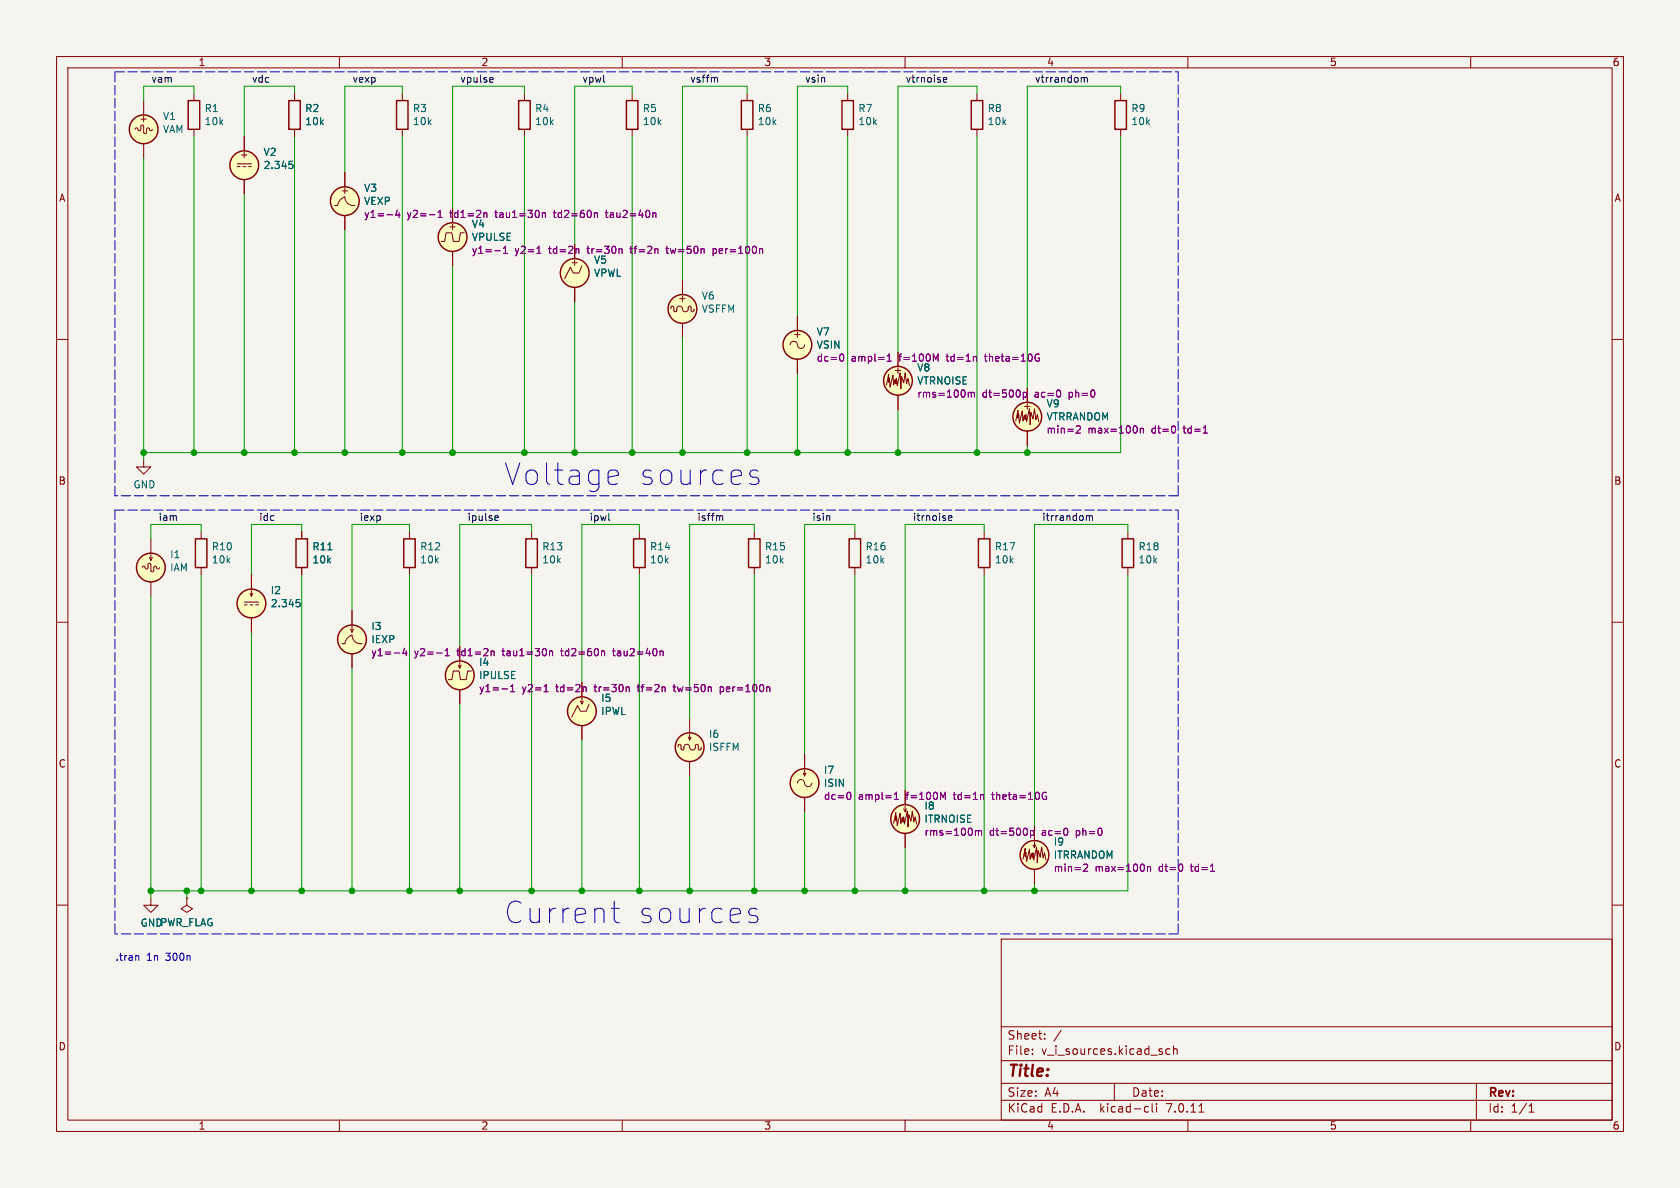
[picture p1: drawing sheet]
<svg xmlns="http://www.w3.org/2000/svg" width="297mm" height="210mm" viewBox="0 0 297 210" stroke-linecap="round" stroke-linejoin="round" font-family="sans-serif">
<path d="M0 0h297v210h-297z" fill="#f5f4ef" stroke="#f5f4ef" stroke-width=".18"/>
<g fill="none" stroke="#840000" stroke-width=".18">
<path d="M10 10h277v190h-277zM12 12h273v186h-273zM25.4 17.8v2.5M34.3 16.5v1.3M52.1 16.5v1.3M60 10v2M71.1 16.5v1.3M92.7 16.5v1.3M110 10v2M111.8 16.5v1.3M132.1 16.5v1.3M149.9 16.5v1.3"/>
<path d="M160 10v2M172.7 16.5v1.3M198.1 16.5v1.3M210 10v2M260 10v2M24.9 22.4v.5l-.2 .2-.2-.1-.3-.4-.2 .1-.1 .2M25.4 22.4v1l.2 .2 .3-.1 .1-.9 .3 .1 .3 .4h.2l.1-.2M25.4 25.4v2.5M34.3 22.9v1.2M41.9 29h2.5M41.9 29.5h.5M42.9 29.5h.5"/>
<path d="M43.2 24.1v2.6M43.2 31.8v2.5M43.9 29.5h.5M52.1 22.9v1.2M59.2 36.3h.5l.4-.9 .9-.6a1.55 1.55 0 0 0 1.2 1.5h.5M61 30.5v2.5M61 38.1v2.5M71.1 22.9v1.2M80 36.8v2.6M92.7 22.9v1.2M111.8 22.9v1.2M132.1 22.9v1.2"/>
<path d="M149.9 22.9v1.2M172.7 22.9v1.2M198.1 22.9v1.2M10 60h2M80 44.5v2.5M82 41.1h-.6l-.2 1.6h-1.1l-.2-1.6h-1l-.3 1.6h-.6M101.6 43.2v2.5M101.6 50.8v2.5M102.9 47l-.5 1.3h-1.1l-.5-1.1-1 2.1M118.6 54.6v-.4l.3-.1 .2 .2v.6l.3 .2 .2-.1 .1-.7 .4-.2 .4 .2 .2 .6 .4 .2 .4-.2 .2-.6 .1-.2 .4 .2v.6l.1 .2 .3-.1 .1-.4M120.6 49.5v2.6M120.6 57.2v2.5"/>
<path d="M141 55.9v2.5M285 60h2M139.7 61a.67 .67 0 0 1 .8-.7 .67 .67 0 0 1 .5 .9 .64 .64 0 0 0 .7 .4 .64 .64 0 0 0 .5-.6M141 63.5v2.5M156.7 68.1l.4-1.9v1.4l.1-.8 .2 1.7 .5-2.2 .1 1.8 .2-1 .2 .7 .1-.9 .1 1.3 .5-2.3 .2 2.8 .1-2.2 .4 1.2 .2-1.8 .3 1.9 .2-.9 .3 1.3M158.7 69.9v2.5M179.6 74.4l.4-1.9v1.4l.1-.7 .1 1.6 .5-2.2 .1 1.8 .3-1 .1 .8 .2-.9 .1 1.2 .5-2.2 .1 2.8 .1-2.2 .4 1.1 .3-1.7 .2 1.9 .3-.9 .2 1.2M181.6 68.6v2.5M181.6 76.2v2.5M25.4 81.3v1.3h1.3l-1.3 1.2-1.3-1.2h1.3M26.4 98.6l.3 .5 .2-.5M26.7 95.3v2.5"/>
<path d="M26.7 98v1.1M35.6 94v1.3M53.3 94v1.3M72.4 94v1.3M94 94v1.3M113 94v1.3M133.3 94v1.3M151.1 94v1.3M174 94v1.3M199.4 94v1.3M10 110h2M25.1 100.3l.1-.2h.3l.3 .4h.2l.2-.1v-.7l.2-.1 .3 .2v1.1l.1 .2 .3-.1 .1-.7 .1-.2h.3l.3 .5 .2-.1 .1-.2"/>
<path d="M26.7 102.9v2.5M35.6 100.3v1.3M43.2 106.4h2.5M43.2 106.9h.5M44.2 104.9l.2 .5 .3-.5M44.2 106.9h.5M44.4 101.6v2.5M44.4 104.4v1M44.4 109.2v2.6M45.2 106.9h.5M53.3 100.3v1.3M60.5 113.8h.5l.3-.9 .9-.6a1.55 1.55 0 0 0 1.3 1.5h.5"/>
<path d="M62 111.3l.2 .5 .3-.5M62.2 108v2.5M62.2 110.7v1.1M62.2 115.6v2.5M72.4 100.3v1.3M81 117.6l.3 .5 .2-.5M81.3 114.3v2.5M81.3 117.1v1M83.3 118.6h-.6l-.3 1.5h-1l-.2-1.5h-1.1l-.2 1.5h-.7M94 100.3v1.3M113 100.3v1.3M133.3 100.3v1.3"/>
<path d="M151.1 100.3v1.3M174 100.3v1.3M199.4 100.3v1.3M285 110h2M81.3 121.9v2.6M102.6 124l.3 .5 .2-.5M102.9 120.7v2.5M102.9 123.4v1.1M102.9 128.3v2.5M104.1 124.5l-.5 1.2h-1l-.5-1-1 2M119.9 132.1v-.4l.2-.1 .3 .1v.7l.2 .2 .3-.2 .1-.6 .3-.2 .5 .1 .2 .7 .3 .2 .5-.2 .1-.7 .2-.1 .3 .1v.7l.2 .2 .3-.1 .1-.4M121.7 130.3l.2 .5 .3-.5"/>
<path d="M121.9 127v2.5M121.9 129.8v1M121.9 134.6v2.6M141 138.4a.67 .67 0 0 1 .7-.6 .67 .67 0 0 1 .6 .8 .64 .64 0 0 0 .7 .5 .64 .64 0 0 0 .5-.7M142 136.7l.2 .5 .3-.5M142.2 133.4v2.5M142.2 136.1v1.1M10 160h2M26.7 158.8v1.2h1.2l-1.2 1.3-1.3-1.3h1.3M33 158.8v1.2l1 .7-1 .6-1-.6 1-.7M33 158.8h.1M142.2 141v2.5"/>
<path d="M158 145.5l.4-1.9v1.4l.1-.7 .1 1.6 .5-2.1 .2 1.7 .2-1 .1 .8 .2-.9 .1 1.3 .5-2.3 .1 2.8 .2-2.2 .3 1.2 .3-1.8 .2 1.9 .3-.9 .3 1.3M159.8 143l.2 .5 .3-.5M160 142.5v1M160 147.3v2.6M180.8 151.9l.4-1.9v1.4l.2-.8 .1 1.7 .5-2.2 .1 1.8 .3-1 .1 .7 .1-.9 .2 1.3 .5-2.3 .1 2.8 .1-2.1 .4 1.1 .2-1.8 .3 1.9 .3-.9 .2 1.3M182.6 149.4l.3 .5 .2-.5M182.9 146.1v2.5M182.9 148.8v1.1M182.9 153.7v2.5M285 160h2M177 166h108v32h-108zM60 198v2"/>
<path d="M110 198v2M160 198v2M177 194.5h108M177 191.5h108M177 187.5h108M177 181.5h108M182.5 186.3v.1M182.5 185.5v.1M184.7 183.6v.1M184.7 182.8v.1M187.6 182.1l-1.3 2M197 191.5v3"/>
<path d="M202.6 195.6l.4 .1M203 196.5l-.4 .1M203.7 195.1v1.3l.2 .2M204.5 195.1v.1M204.5 195.6v1M206.8 185.5l-.4-.1-.3 .3v.4l.1 .2h.6M207.5 185.5l.2-.1 .3 .1 .1 .9M207.5 184.9v1.5M210 198v2M212 196.6h.8M260 198v2M261 191.5v6.5"/>
<path d="M270.3 196.6h.9M270.3 195.5l.4-.4v1.5"/>
</g>
<g fill="none" stroke="#840000" stroke-width=".25">
<path d="M33.3 17.8h2v5.1h-2zM51.1 17.8h2v5.1h-2zM70.1 17.8h2v5.1h-2zM91.7 17.8h2v5.1h-2zM110.7 17.8h2.1v5.1h-2.1zM131.1 17.8h2v5.1h-2zM148.8 17.8h2.1v5.1h-2.1zM171.7 17.8h2v5.1h-2zM197.1 17.8h2v5.1h-2zM34.5 95.3h2.1v5h-2.1zM52.3 95.3h2.1v5h-2.1zM71.4 95.3h2v5h-2z"/>
<path d="M93 95.3h2v5h-2zM112 95.3h2v5h-2zM132.3 95.3h2.1v5h-2.1zM150.1 95.3h2v5h-2zM173 95.3h2v5h-2zM198.4 95.3h2v5h-2z"/>
<circle cx="25.4" cy="22.9" r="2.54"/>
<circle cx="43.2" cy="29.2" r="2.54"/>
<circle cx="61" cy="35.6" r="2.54"/>
<circle cx="80" cy="41.9" r="2.54"/>
<circle cx="101.6" cy="48.3" r="2.54"/>
<circle cx="120.6" cy="54.6" r="2.54"/>
<circle cx="141" cy="61" r="2.54"/>
<circle cx="158.7" cy="67.3" r="2.54"/>
<circle cx="181.6" cy="73.7" r="2.54"/>
<circle cx="26.7" cy="100.3" r="2.54"/>
<circle cx="44.4" cy="106.7" r="2.54"/>
<circle cx="62.2" cy="113" r="2.54"/>
<circle cx="81.3" cy="119.4" r="2.54"/>
<circle cx="102.9" cy="125.7" r="2.54"/>
<circle cx="121.9" cy="132.1" r="2.54"/>
<circle cx="142.2" cy="138.4" r="2.54"/>
<circle cx="160" cy="144.8" r="2.54"/>
<circle cx="182.9" cy="151.1" r="2.54"/>
</g>
<g fill="#ffffc2" stroke="#ffffc2" stroke-width=".18">
<circle cx="101.6" cy="48.3" r="2.54"/>
<circle cx="25.4" cy="22.9" r="2.54"/>
<circle cx="142.2" cy="138.4" r="2.54"/>
<circle cx="26.7" cy="100.3" r="2.54"/>
<circle cx="81.3" cy="119.4" r="2.54"/>
<circle cx="62.2" cy="113" r="2.54"/>
<circle cx="44.4" cy="106.7" r="2.54"/>
<circle cx="61" cy="35.6" r="2.54"/>
<circle cx="80" cy="41.9" r="2.54"/>
<circle cx="43.2" cy="29.2" r="2.54"/>
<circle cx="120.6" cy="54.6" r="2.54"/>
<circle cx="181.6" cy="73.7" r="2.54"/>
<circle cx="158.7" cy="67.3" r="2.54"/>
<circle cx="141" cy="61" r="2.54"/>
<circle cx="182.9" cy="151.1" r="2.54"/>
<circle cx="160" cy="144.8" r="2.54"/>
<circle cx="121.9" cy="132.1" r="2.54"/>
<circle cx="102.9" cy="125.7" r="2.54"/>
</g>
<g fill="none" stroke="#840084" stroke-width=".18">
<path d="M68.4 38h1M70.2 37.1l-.3 .9h.8M70.5 37.6v.9M75.9 38h1M77.4 38.5h.8M77.4 37.5l.4-.3v1.3M85.6 37.7h.4l.1 .8M95.9 37.7l.2-.1 .3 .1v.8M95.9 37.6v.9M105.3 37.6l.3 .2v.7M107 37.6h.5M107.2 37.2v1.2"/>
<path d="M115.6 37.6l.4 .2v.7M87.5 44.3h.9M89 44.8h.7M89 43.9l.3-.4v1.3M94.9 44.8h.7M95.2 43.7l.1-.2v1.3M102 44l.4 .1v.7M109.6 44l.4 .1v.7M117.7 44h.5M117.9 43.5l.1 1.2M126.1 44.7l.3 .1M126.1 44v1.2"/>
<path d="M126.4 44h-.3M148.6 62.6h.1a.68 .68 0 0 1 .5 .6 .68 .68 0 0 1-.5 .7l-.1-.1M156.8 63.9h.8M156.8 62.9l.4-.3v1.3M165.4 63.5l.5-.9v1.3M171.2 69.4v.8M171.2 69.5l.3-.1 .2 .1M171.7 69.5l.2-.1h.3l.1 .8M171.7 69.5v.7M172.6 63.1v.8M180.9 69.4h.4l.2 .2-.1 .5h-.5M180.9 69.4v1.2"/>
<path d="M183.4 62.6h.3M183.5 63.3h.3v.4l-.4 .2M187.4 69.2v.8M190.3 75.4l.5-.1 .2 .3-.8 1h.8M201.6 75.7v.9M201.6 75.8l.2-.1 .3 .1v.8M207.7 75.4l.1 .4-.1 .6M212.7 76.6h.7M69.7 115.4h1M71.5 114.6l-.3 .9h.8M71.8 115.1v.8M77.2 115.4h1"/>
<path d="M78.7 115.9h.7M78.7 115l.4-.3v1.2M86.9 115.1h.4l.1 .8M97.2 115.2l.1-.1h.3l.1 .8M97.2 115.1v.8M106.5 115.1l.4 .2v.6M108.3 115.1h.5M108.5 114.7v1.2M116.9 115.1l.3 .2v.6M88.7 121.8h1M90.3 122.3h.7M90.3 121.4l.3-.4v1.3"/>
<path d="M96.2 122.3h.7M96.4 121.2l.1-.2v1.3M103.3 121.4l.3 .2v.7M110.9 121.4l.3 .2v.7M119 121.4h.5M119.2 121v1.2M127.3 122.2l.4 .1M127.3 121.4v1.3M127.7 121.4l-.4 .1M149.9 140.1h.1a.68 .68 0 0 1 .4 .6 .68 .68 0 0 1-.4 .6h-.1M158.1 141.3h.7M158.1 140.4l.4-.3v1.2"/>
<path d="M166.7 141l.4-.9v1.2M172.4 146.8v.9M172.4 146.9l.4-.1 .2 .2M173 147l.2-.2 .3 .1v.8M173 147v.7M173.8 140.5l.1 .8M182.2 146.9l.3-.1 .3 .3-.1 .5h-.5M182.2 146.8v1.3M184.7 140.1h.3M184.8 140.8h.2v.4l-.3 .1M188.7 146.6v.8M191.6 152.9l.4-.1 .3 .3-.8 .9h.8"/>
<path d="M202.9 153.2v.8M202.9 153.3l.1-.1h.3l.1 .8M209 152.9l.1 .3-.1 .7M214 154h.7"/>
</g>
<path d="M51.1 28.5h.6M51.2 29h.4l.2 .2-.1 .5-.5 .1M58 97.2h.7M52.4 106h.6M52.5 106.5h.3l.3 .2-.1 .4-.5 .2" fill="none" stroke="#006464" stroke-width=".18"/>
<g fill="none" stroke="#0f0f0f" stroke-width=".18">
<path d="M86.8 13.7l.3 .1 .1 .2-.6 .1M87.1 14.5h-.3M126.5 13.7l.4 .2v.6M166.8 14.1l.6-.1-.1-.2-.3-.1-.2 .2v.6h.5M191.3 13.7l.4 .2M191.7 13.9l.2-.2 .3 .1v.7M191.7 13.9v.6M87.7 91.2h.3l.1 .3-.6 .1M88 91.9l-.3 .1M107.6 91.8l.2 .2M127.4 91.2l.4 .1v.7M146.6 91.2l.1 .8"/>
<path d="M167.7 91.6l.6-.1-.1-.3h-.3l-.2 .1v.6h.5M192.1 91.2h.3l.2 .1M192.6 91.3l.2-.1h.3v.8M192.6 91.3v.7"/>
</g>
<path d="M108.1 83.1h.7l.3 .2 .2 .7-1.8 .4M109.1 85.5l-.3 .1h-.7M132.7 84.2l1.3 .3 .2 .6-.2 .4-.4 .1h-.7l-.4-.1M132.7 83.3l.4-.2h.5l.4 .2M108.6 159.3v3.3l.2 .3 .7 .2M24.4 168.9l.1 .2v.7M108.1 160.6h1.4M132.5 160.7l.4-.1h.6l.3 .1M132.5 161.7l1.3 .3 .2 .6-.2 .3-.3 .2h-.8l-.3-.2" fill="none" stroke="#0000c2" stroke-width=".18"/>
<path d="M20.3 12.7h188M208.3 12.7v74.9M20.3 87.6v-74.9M20.3 90.2v74.9M20.3 90.2h188M208.3 87.6h-188M208.3 90.2v74.9M208.3 165.1h-188" fill="none" stroke="#0000c2" stroke-width=".18" stroke-dasharray="1.7 .6"/>
<g fill="none" stroke="#009600" stroke-width=".18">
<path d="M34.3 16.5v-1.3h-8.9v2.6M52.1 16.5v-1.3h-8.9v8.9M71.1 16.5v-1.3h-10.1v15.3M92.7 16.5v-1.3h-12.7v21.6M111.8 16.5v-1.3h-10.2v28M132.1 16.5v-1.3h-11.5v34.3M149.9 16.5v-1.3h-8.9v40.7M172.7 16.5v-1.3h-14v47M198.1 16.5v-1.3h-16.5v53.4M25.4 27.9v53.4M34.3 24.1v55.9M43.2 34.3v45.7"/>
<path d="M52.1 24.1v55.9M71.1 24.1v55.9M92.7 24.1v55.9M111.8 24.1v55.9M132.1 24.1v55.9M149.9 24.1v55.9M172.7 24.1v55.9M198.1 24.1v55.9h-172.7M61 40.6v39.4M80 47v33M101.6 53.3v26.7M120.6 59.7v20.3"/>
<path d="M141 66v14M158.7 72.4v7.6M181.6 78.7v1.3M35.6 94v-1.3h-8.9v2.6M53.3 94v-1.3h-8.9v8.9M72.4 94v-1.3h-10.2v15.3M94 94v-1.3h-12.7v21.6M113 94v-1.3h-10.1v28M133.3 94v-1.3h-11.4v34.3M151.1 94v-1.3h-8.9v40.7M174 94v-1.3h-14v47M199.4 94v-1.3h-16.5v53.4"/>
<path d="M26.7 105.4v53.4M35.6 101.6v55.9M44.4 111.8v45.7M53.3 101.6v55.9M62.2 118.1v39.4M72.4 101.6v55.9M94 101.6v55.9M113 101.6v55.9M133.3 101.6v55.9M151.1 101.6v55.9M174 101.6v55.9M199.4 101.6v55.9h-172.7"/>
<path d="M81.3 124.5v33M102.9 130.8v26.7M121.9 137.2v20.3M33 157.5v1.3M142.2 143.5v14M160 149.9v7.6M182.9 156.2v1.3"/>
</g>
<g fill="#009600" stroke="#009600" stroke-width=".18">
<circle cx="25.4" cy="80" r=".51"/>
<circle cx="43.2" cy="80" r=".51"/>
<circle cx="34.3" cy="80" r=".51"/>
<circle cx="61" cy="80" r=".51"/>
<circle cx="52.1" cy="80" r=".51"/>
<circle cx="71.1" cy="80" r=".51"/>
<circle cx="80" cy="80" r=".51"/>
<circle cx="92.7" cy="80" r=".51"/>
<circle cx="133.4" cy="157.5" r=".51"/>
<circle cx="151.1" cy="157.5" r=".51"/>
<circle cx="142.2" cy="157.5" r=".51"/>
<circle cx="113" cy="157.5" r=".51"/>
<circle cx="102.9" cy="157.5" r=".51"/>
<circle cx="120.7" cy="80" r=".51"/>
<circle cx="132.1" cy="80" r=".51"/>
<circle cx="141" cy="80" r=".51"/>
<circle cx="81.3" cy="157.5" r=".51"/>
<circle cx="94" cy="157.5" r=".51"/>
<circle cx="72.4" cy="157.5" r=".51"/>
<circle cx="121.9" cy="157.5" r=".51"/>
<circle cx="149.9" cy="80" r=".51"/>
<circle cx="35.6" cy="157.5" r=".51"/>
<circle cx="33" cy="157.5" r=".51"/>
<circle cx="44.5" cy="157.5" r=".51"/>
<circle cx="62.2" cy="157.5" r=".51"/>
<circle cx="53.3" cy="157.5" r=".51"/>
<circle cx="26.7" cy="157.5" r=".51"/>
<circle cx="111.8" cy="80" r=".51"/>
<circle cx="101.6" cy="80" r=".51"/>
<circle cx="182.9" cy="157.5" r=".51"/>
<circle cx="174" cy="157.5" r=".51"/>
<circle cx="160" cy="157.5" r=".51"/>
<circle cx="181.6" cy="80" r=".51"/>
<circle cx="172.7" cy="80" r=".51"/>
<circle cx="158.8" cy="80" r=".51"/>
</g>
<g font-size="5.3" fill="#0000c2">
<text x="88.9" y="86.1">Voltage</text>
<text x="112.5" y="86.1">sources</text>
<text x="88.9" y="163.6">Current</text>
<text x="112.4" y="163.6">sources</text>
</g>
<text font-size="2.8" fill="#840000" x="178" y="190.9">Title:</text>
<g font-size="2.1" fill="#840000">
<text x="178" y="184">Sheet:</text>
<text x="178" y="186.7">File:</text>
<text x="184.1" y="186.7">v_i_sources.kicad_sch</text>
<text x="178" y="196.9">KiCad</text>
<text x="178" y="194.1">Size:</text>
<text x="184.7" y="194.1">A4</text>
<text x="185.7" y="196.9">E.D.A.</text>
<text x="194.6" y="196.9">kicad-cli</text>
<text x="200" y="194.1">Date:</text>
<text x="206.5" y="196.9">7.0.11</text>
<text x="263" y="194.3">Rev:</text>
<text x="263" y="196.9">Id:</text>
<text x="267.1" y="196.9">1/1</text>
</g>
<g font-size="1.8" fill="#840000">
<text x="35" y="11.9">1</text>
<text x="85" y="11.9">2</text>
<text x="135" y="11.9">3</text>
<text x="185" y="11.9">4</text>
<text x="235" y="11.9">5</text>
<text x="285" y="11.9">6</text>
<text x="24.5" y="21.8">+</text>
<text x="42.3" y="28.2">+</text>
<text x="10.3" y="35.9">A</text>
<text x="60.1" y="34.5">+</text>
<text x="285.3" y="35.9">A</text>
<text x="79.1" y="40.9">+</text>
<text x="100.7" y="47.2">+</text>
<text x="119.8" y="53.6">+</text>
<text x="140.1" y="59.9">+</text>
<text x="159.1" y="64.1">f=100M</text>
<text x="157.9" y="66.3">+</text>
<text x="180.7" y="72.6">+</text>
<text x="10.3" y="85.9">B</text>
<text x="285.3" y="85.9">B</text>
<text x="10.3" y="135.9">C</text>
<text x="285.3" y="135.9">C</text>
<text x="160.4" y="141.6">f=100M</text>
<text x="10.3" y="185.9">D</text>
<text x="285.3" y="185.9">D</text>
<text x="35" y="199.9">1</text>
<text x="85" y="199.9">2</text>
<text x="135" y="199.9">3</text>
<text x="185" y="199.9">4</text>
<text x="235" y="199.9">5</text>
<text x="285" y="199.9">6</text>
</g>
<g font-size="1.8" fill="#0f0f0f">
<text x="26.7" y="14.7">vam</text>
<text x="44.4" y="14.7">vdc</text>
<text x="62.2" y="14.7">vexp</text>
<text x="81.3" y="14.7">vpulse</text>
<text x="102.9" y="14.7">vpwl</text>
<text x="121.9" y="14.7">vsffm</text>
<text x="142.2" y="14.7">vsin</text>
<text x="160" y="14.7">vtrnoise</text>
<text x="182.9" y="14.7">vtrrandom</text>
<text x="27.9" y="92.2">iam</text>
<text x="45.7" y="92.2">idc</text>
<text x="63.5" y="92.2">iexp</text>
<text x="82.5" y="92.2">ipulse</text>
<text x="104.1" y="92.2">ipwl</text>
<text x="123.2" y="92.2">isffm</text>
<text x="143.5" y="92.2">isin</text>
<text x="161.3" y="92.2">itrnoise</text>
<text x="184.1" y="92.2">itrrandom</text>
</g>
<g font-size="1.8" fill="#006464">
<text x="28.7" y="21.4">V1</text>
<text x="28.7" y="23.7">VAM</text>
<text x="36.1" y="20">R1</text>
<text x="36.1" y="22.3">10k</text>
<text x="53.9" y="20">R2</text>
<text x="53.9" y="22.3">10k</text>
<text x="72.9" y="20">R3</text>
<text x="72.9" y="22.3">10k</text>
<text x="94.5" y="20">R4</text>
<text x="94.5" y="22.3">10k</text>
<text x="113.5" y="20">R5</text>
<text x="113.5" y="22.3">10k</text>
<text x="133.9" y="20">R6</text>
<text x="133.9" y="22.3">10k</text>
<text x="151.6" y="20">R7</text>
<text x="151.6" y="22.3">10k</text>
<text x="174.5" y="20">R8</text>
<text x="174.5" y="22.3">10k</text>
<text x="199.9" y="20">R9</text>
<text x="199.9" y="22.3">10k</text>
<text x="46.5" y="27.8">V2</text>
<text x="46.5" y="30.1">2.345</text>
<text x="64.3" y="34.1">V3</text>
<text x="64.3" y="36.4">VEXP</text>
<text x="83.3" y="40.5">V4</text>
<text x="83.3" y="42.8">VPULSE</text>
<text x="104.9" y="46.8">V5</text>
<text x="104.9" y="49.1">VPWL</text>
<text x="124" y="53.2">V6</text>
<text x="124" y="55.5">VSFFM</text>
<text x="144.3" y="59.5">V7</text>
<text x="144.3" y="61.8">VSIN</text>
<text x="162.1" y="65.9">V8</text>
<text x="162.1" y="68.2">VTRNOISE</text>
<text x="184.9" y="72.2">V9</text>
<text x="184.9" y="74.5">VTRRANDOM</text>
<text x="23.5" y="86.5">GND</text>
<text x="30" y="98.9">I1</text>
<text x="30" y="101.2">IAM</text>
<text x="37.3" y="99.8">10k</text>
<text x="37.3" y="97.5">R10</text>
<text x="55.1" y="99.8">10k</text>
<text x="55.1" y="97.5">R11</text>
<text x="74.2" y="99.8">10k</text>
<text x="74.2" y="97.5">R12</text>
<text x="95.8" y="99.8">10k</text>
<text x="95.8" y="97.5">R13</text>
<text x="114.8" y="99.8">10k</text>
<text x="114.8" y="97.5">R14</text>
<text x="135.1" y="99.8">10k</text>
<text x="135.1" y="97.5">R15</text>
<text x="152.9" y="99.8">10k</text>
<text x="152.9" y="97.5">R16</text>
<text x="175.8" y="99.8">10k</text>
<text x="175.8" y="97.5">R17</text>
<text x="201.2" y="99.8">10k</text>
<text x="201.2" y="97.5">R18</text>
<text x="47.8" y="105.2">I2</text>
<text x="47.8" y="107.5">2.345</text>
<text x="65.5" y="111.6">I3</text>
<text x="65.5" y="113.9">IEXP</text>
<text x="84.6" y="117.9">I4</text>
<text x="84.6" y="120.2">IPULSE</text>
<text x="106.2" y="124.3">I5</text>
<text x="106.2" y="126.6">IPWL</text>
<text x="125.2" y="130.6">I6</text>
<text x="125.2" y="132.9">ISFFM</text>
<text x="145.6" y="137">I7</text>
<text x="145.6" y="139.3">ISIN</text>
<text x="163.3" y="143.3">I8</text>
<text x="163.3" y="145.6">ITRNOISE</text>
<text x="186.2" y="149.7">I9</text>
<text x="186.2" y="152">ITRRANDOM</text>
<text x="24.8" y="164">GNDPWR_FLAG</text>
</g>
<g font-size="1.8" fill="#840084">
<text x="64.3" y="38.7">y1=-4</text>
<text x="72" y="38.7">y2=-1</text>
<text x="79.7" y="38.7">td1=2n</text>
<text x="87.9" y="38.7">tau1=30n</text>
<text x="98.4" y="38.7">td2=60n</text>
<text x="107.8" y="38.7">tau2=40n</text>
<text x="83.3" y="45.1">y1=-1</text>
<text x="91" y="45.1">y2=1</text>
<text x="97.2" y="45.1">td=2n</text>
<text x="104.1" y="45.1">tr=30n</text>
<text x="112" y="45.1">tf=2n</text>
<text x="118.5" y="45.1">tw=50n</text>
<text x="126.9" y="45.1">per=100n</text>
<text x="144.3" y="64.1">dc=0</text>
<text x="150.5" y="64.1">ampl=1</text>
<text x="167.6" y="64.1">td=1n</text>
<text x="174.6" y="64.1">theta=10G</text>
<text x="162.1" y="70.5">rms=100m</text>
<text x="173.6" y="70.5">dt=500p</text>
<text x="183" y="70.5">ac=0</text>
<text x="189.2" y="70.5">ph=0</text>
<text x="184.9" y="76.8">min=2</text>
<text x="192.3" y="76.8">max=100n</text>
<text x="203.7" y="76.8">dt=0</text>
<text x="209.5" y="76.8">td=1</text>
<text x="65.5" y="116.2">y1=-4</text>
<text x="73.2" y="116.2">y2=-1</text>
<text x="80.9" y="116.2">td1=2n</text>
<text x="89.1" y="116.2">tau1=30n</text>
<text x="99.7" y="116.2">td2=60n</text>
<text x="109.1" y="116.2">tau2=40n</text>
<text x="84.6" y="122.6">y1=-1</text>
<text x="92.3" y="122.6">y2=1</text>
<text x="98.4" y="122.6">td=2n</text>
<text x="105.4" y="122.6">tr=30n</text>
<text x="113.2" y="122.6">tf=2n</text>
<text x="119.8" y="122.6">tw=50n</text>
<text x="128.1" y="122.6">per=100n</text>
<text x="145.6" y="141.6">dc=0</text>
<text x="151.7" y="141.6">ampl=1</text>
<text x="168.9" y="141.6">td=1n</text>
<text x="175.9" y="141.6">theta=10G</text>
<text x="163.3" y="148">rms=100m</text>
<text x="174.9" y="148">dt=500p</text>
<text x="184.3" y="148">ac=0</text>
<text x="190.5" y="148">ph=0</text>
<text x="186.2" y="154.3">min=2</text>
<text x="193.6" y="154.3">max=100n</text>
<text x="205" y="154.3">dt=0</text>
<text x="210.8" y="154.3">td=1</text>
</g>
<g font-size="1.8" fill="#0000c2">
<text x="20.3" y="169.9">.tran</text>
<text x="25.9" y="169.9">1n</text>
<text x="29.4" y="169.9">300n</text>
</g>
</svg>
